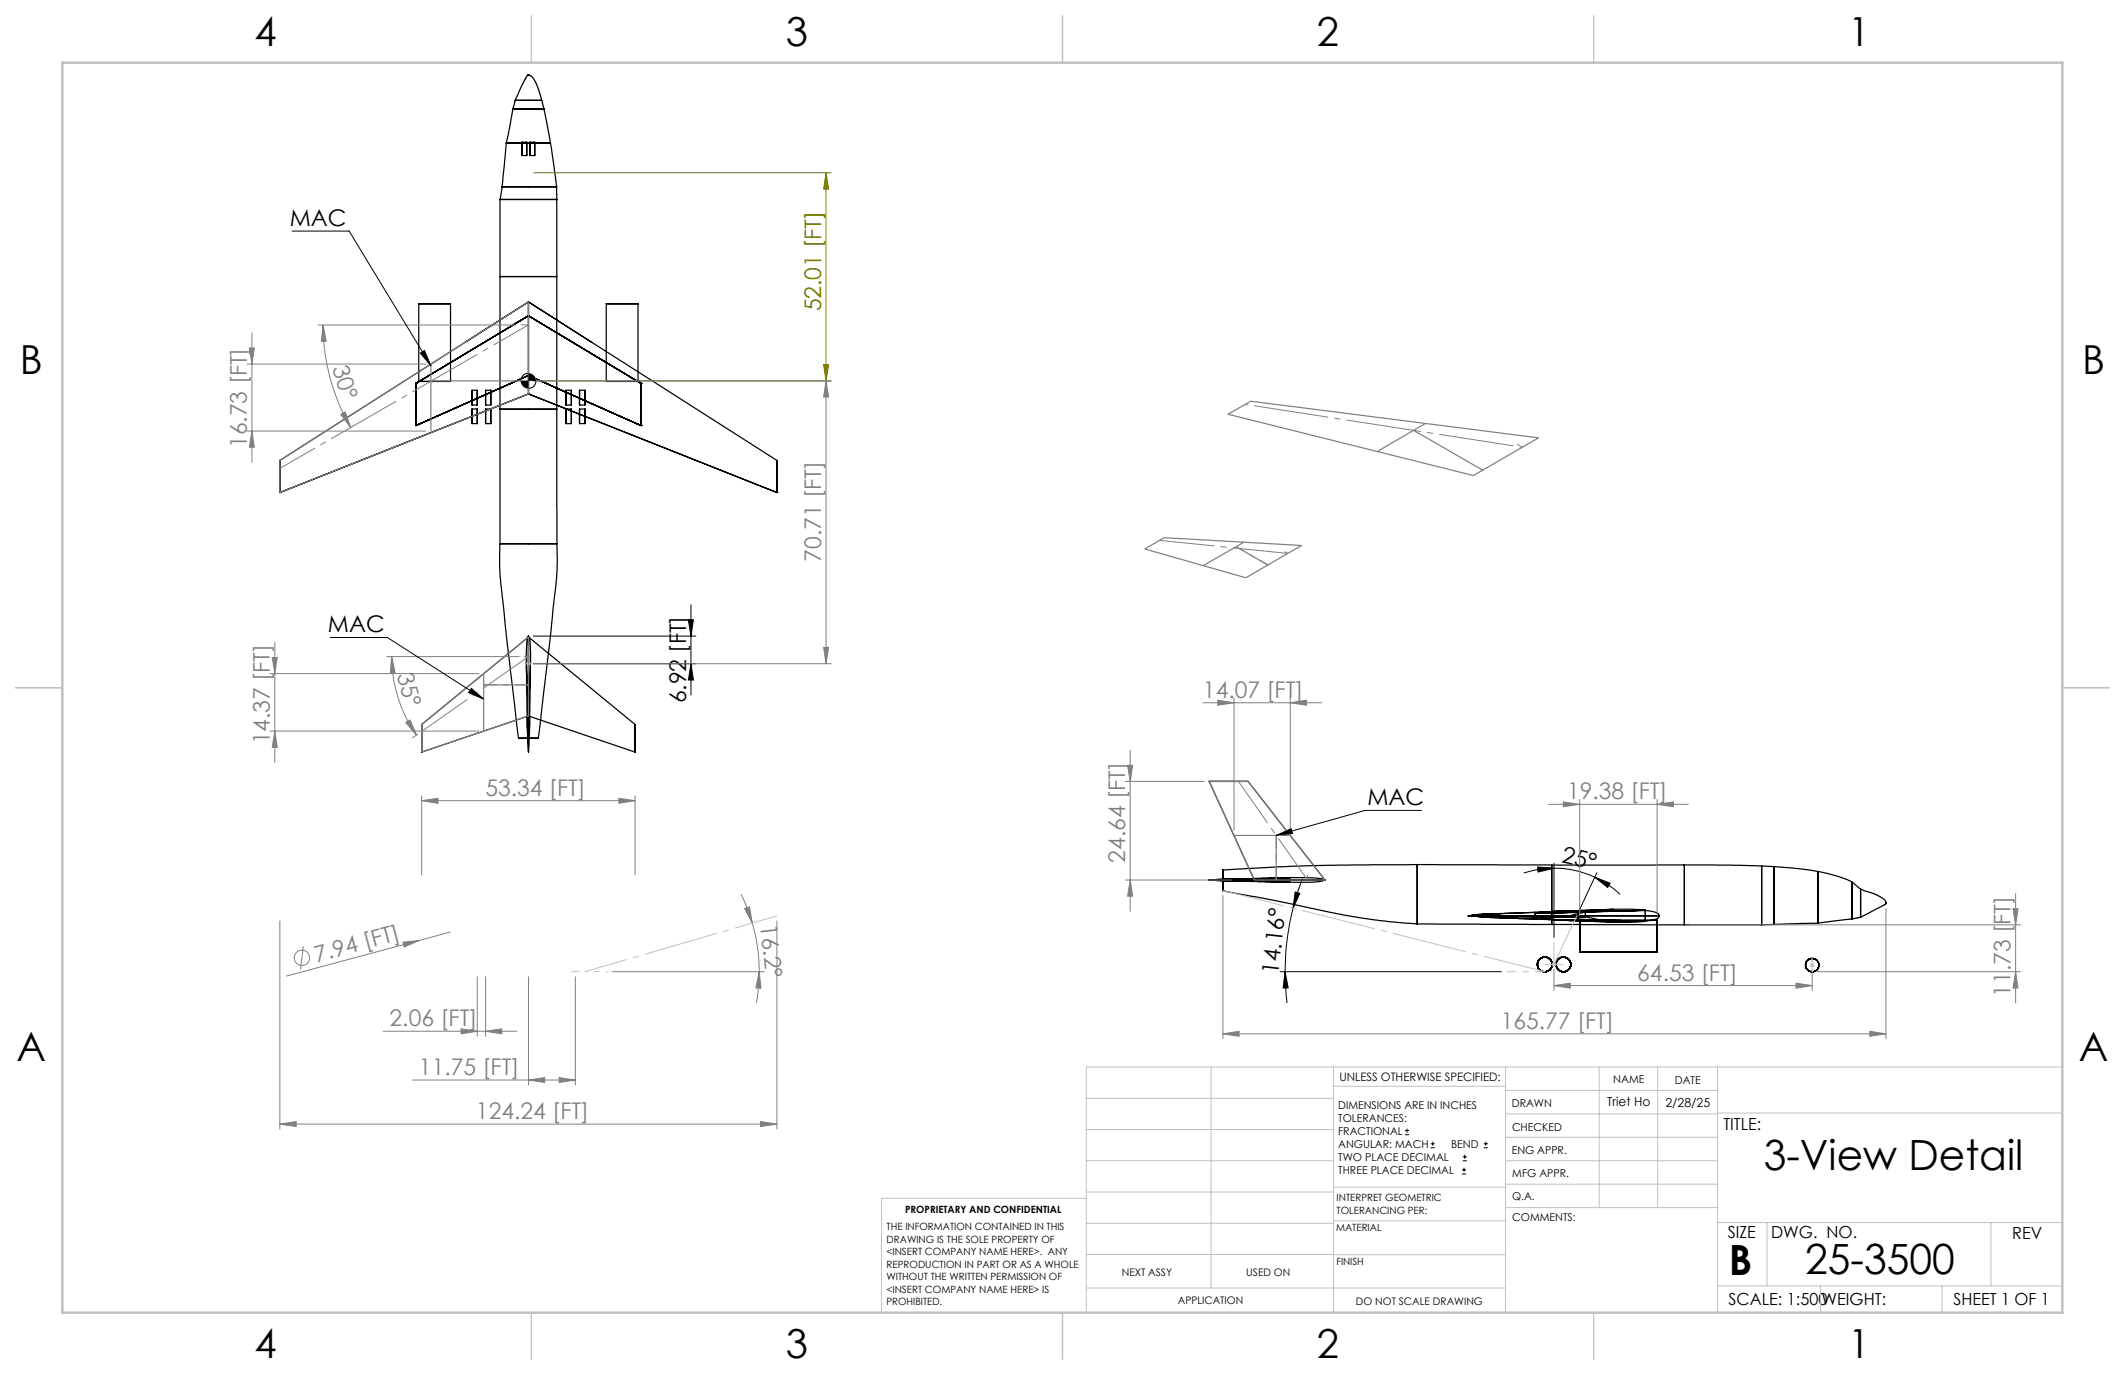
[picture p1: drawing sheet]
<svg xmlns="http://www.w3.org/2000/svg" width="432mm" height="279mm" viewBox="0 0 432 279" stroke-linecap="round" stroke-linejoin="round" font-family="sans-serif">
<g fill="none" stroke="#000" stroke-width=".25">
<path d="M107.3 15.2h.2zM107.4 15.2l-.5 .6-2.2 4.5-.5 2-1 5.5a17.8 17.8 0 0 0-.6 4.7l-.7 6.6a19.7 19.7 0 0 0-.3 5.8l-.1 70.5 1.4 13.7 2.5 20.9M107.4 15.2l.8 .5 .9 1.5 1.4 4.9 1.5 7.8 1.1 7.9v1.5l.1 76.4-1.4 14.4-2.4 19.9M102 38h11.1zM102.9 29.1h9zM104.2 22.2h6.3zM104.7 20.4h5.4zM106.1 28.9v2.7zM106.1 31.6h.9M106.1 28.9h.9M107 28.9v2.7zM107.7 28.9v2.7z"/>
<path d="M107.7 31.6h1M107.7 28.9h1M108.7 28.9v2.7zM101.6 40.5h11.5zM101.6 56.2h11.5zM84.5 77.9v8.6M84.5 77.9h.1M85.1 77.5h6.4zM85.1 61.7h6.4zM85.1 61.7v15.8M91.5 61.7v15.8M95.9 79.3v3z"/>
<path d="M95.9 79.3h1.1M97 79.3v3zM98.7 79.3v3zM98.7 79.3h1M99.7 79.3v3zM107.4 61.3l-13 8.3M107.4 61.3l12.9 8.3M107.4 64.2v12.1M107.4 76.3v3.7M107.4 61.3v2.9M107.4 64.2l-22.9 13.7M107.4 76.3l-22.9 10.2"/>
<path d="M107.4 64.2l22.8 13.7M107.4 76.3l22.8 10.2M107.4 61.3l50.5 32.3M107.4 61.3l-50.5 32.3M107.4 76.3h.1M107.4 64.2h.1M115 79.3v3zM115 79.3h1.1M116.1 79.3v3zM117.8 79.3v3zM117.8 79.3h1.1M118.9 79.3v3z"/>
<path d="M123.2 77.5h6.4zM123.2 61.7h6.4zM123.2 61.7v15.8M129.6 61.7v15.8M130.2 77.9v8.6M130.2 77.9h.1M56.9 93.6v6.5M84.5 86.5h.1M95.9 83.1v3zM95.9 86.1h1.1M95.9 83.1h1.1M95.9 82.3h1.1"/>
<path d="M97 83.1v3zM98.7 83.1v3zM98.7 86.1h1M98.7 83.1h1M98.7 82.3h1M99.7 83.1v3zM101.6 83.1h11.5zM107.4 80l50.5 20.1M107.4 80l-50.5 20.1M107.4 80h.1M115 83.1v3zM115 86.1h1.1"/>
<path d="M115 83.1h1.1M115 82.3h1.1M116.1 83.1v3zM117.8 83.1v3zM117.8 86.1h1.1M117.8 83.1h1.1M117.8 82.3h1.1M118.9 83.1v3zM130.2 86.5h.1M157.9 93.6v6.5M56.9 100.1h.1M101.6 110.5h11.6z"/>
<path d="M157.9 100.1h.1M107 134.6l.1 13.2M107.3 129.3l.3 .5 .2 2.5-.1 5-.3 6.3-.5-9.9 .1-3.2zM107.4 129.4v16.1M107.4 129.4l21.6 17.8M107.4 129.4l-21.7 17.8M107.4 129.3v23.5M107.8 134.6l-.2 13.2M85.7 147.2v5.6M105.4 150h4zM107.4 144.9l.1 .3 .1 .9-.2 6.7-.3-4.5v-2.1zM107.4 145.5l21.6 7.3"/>
<path d="M107.4 145.5l-21.7 7.3M129 147.2v5.6M245.7 158.8h7.9M245.7 158.8l9.2 20M253.6 158.8l15.6 20M245.6 178.8l3.2-.2 2 .1 .5 .1-.7 .2zM245.6 178.8h23.5M248.5 176.8v4.2zM248.7 179l13.5 .3M253 178.8l9.5-.5 4.2 .1 2 .2a.22 .22 0 0 1 .4 .2 .22 .22 0 0 1-.4 .2l-1.7 .2-2.9 .1zM254.9 178.8h14.3M262.2 178.4l-13.5 .2"/>
<path d="M288 175.7l-22.6 .2-16.9 .9M288 175.7l27.3 .1M288 175.7v12zM315.3 175.8v12.1zM342.3 175.8h-27M342.3 175.8l15.7 .2M342.3 175.8v12.1zM358 176l2.5 .1M358 176v11.9zM360.5 176.1l4.9 .4 4 .6M360.5 176.1v11.8zM369.4 177.1l4.1 1 1.7 .6 1.1 .5"/>
<path d="M369.4 177.1v10.5zM376.3 179.2l1.8 1.5M376.3 179.2v7.6zM248.5 181l10.4 2 15.4 3.2 7.7 1.1 6 .4 70.7 .2 10.3-.3 7.3-.8 1.7-.4 5-2.6 .2-.2v-.2M298.4 186.1l23.8 .2M298.4 186.1v.1M298.4 186.2l20 .2M299.1 186.1h21.3M301.9 186.4l14.9 .5M304.9 186.1l-.3-.2-.9-.1h-2.6l-2.7 .3M304.9 186.1l-.4 .2-1.1 .1h-2.1l-1.9-.3-1 .1M304.9 186.1h32.2"/>
<path d="M312 186.2l4.4 .8 4.2-.1M312 186.2l10.2 .1M312 186.2l4.2 .7h2.7l1.7-.1M312 186.2l4.1 .7 4.5-.1M312 185.6v.6M315.8 185.2l-14.6 .6M316.9 187l12.3 .4M320.6 185.3l-4-.1-4.6 .4M320.6 186.8l13.7 .4M320.6 185.3l-3.7-.1-4.9 .4M320.6 185.3l-3.6-.1-5 .4M320.6 185.3v1.6"/>
<path d="M320.6 186.9l13.7 .3M321 187v6.5zM321 187h15.7M321 193.5h15.7M322.2 186.3l5.8 1.1h3.2l3.1-.2M322.2 186.3l-2.1-.2-1.7 .3M322.2 185.3l-3 .7-.8 .4M322.2 185.3l-10.2 .3M322.2 185.3v1M327.8 184.8l-12 .4M334.3 185l-2.7-.3h-3.4l-2.2 .2-3.8 .4M334.3 185l2.3 .5 .4 .2 .1 .4"/>
<path d="M334.3 185l-13.7 .3M334.3 185v2.2M336.7 187v6.5zM337.1 186.1l-.4 .6-2.4 .5M378.1 180.7l3.6 1.3 1.1 .7 .4 .7M378.1 180.7v5.7zM383.2 183.4v.2z"/>
<circle cx="313.9" cy="196" r="1.49"/>
<circle cx="317.7" cy="196" r="1.49"/>
<circle cx="368.2" cy="196.1" r="1.36"/>
</g>
<g fill="none" stroke="#808080" stroke-width=".2">
<path d="M50.2 74h36.3M50.7 70.7h1l-.5 3.3zM51.2 67.6v26.3M64.7 66h40.1M65.7 66l.6 3.3-1 .1zM65.7 66a41.5 41.5 0 0 0 5.6 20.9M108.4 77.4h60.5M167.9 77.4l.5 3.3h-1zM167.9 77.4v57.5M50.2 87.6h36.3M51.2 87.6l.5 3.3h-1zM69.3 84.2l.9-.5 1.1 3.2z"/>
<path d="M54.8 136.9h42.5M55.3 133.6h1l-.5 3.3zM55.8 130.5v24.4M78.6 133.4h26.9M79.6 133.4l.7 3.3-1 .1zM79.6 133.4a28 28 0 0 0 5 16M108.4 134.9h60.5M167.4 131.6h1l-.5 3.3zM54.8 148.6h42.5M55.8 148.6l.5 3.3h-1zM82.4 146.8l.9-.5 1.3 3.1zM84.9 149.2l-1.1 .7"/>
<path d="M228.7 158.8h16M229.1 155.5h1.1l-.5 3.3zM229.7 152.4v32.8M244.4 142.8h24.1M247.4 142.3l3.4 .5-3.4 .5zM250.8 141.8v27M262.2 142.8l3.3-.5v1zM262.2 141.8v27M85.7 162.7l3.3-.5v1zM85.7 161.7v16.1M85.7 162.7h43.3M125.8 162.2l3.2 .5-3.2 .5z"/>
<path d="M129 161.7v16.1M228.7 178.8h21.6M229.7 178.8l.5 3.3h-1.1zM314.6 163.4h28.5M317.7 162.9l3.3 .5-3.3 .5zM321 162.5v23.5M336.7 163.4l3.3-.5v1zM336.7 162.5v23.5M56.9 187.1v42.3M61.6 192.3l-.5 4.7M81.9 191.5l3.3-.4-3.1 1.3zM85.2 191.1l-27 7.2"/>
<path d="M91.4 189.4l-6.2 1.7M97 198.5v12.1M98.7 198.5v12.1M107.4 198.5v22M116.9 198.5v22M124.5 197.4h30.8M150.6 181.7l1 2.1 1.3 3.8M151.3 184.6l1-.3 .6 3.3zM152.9 187.6a35.5 35.5 0 0 1 1.4 9.8M154.3 197.4l.3 3.4-1-.1zM154.3 197.4l-.1 2.4-.5 4M157.9 187.1v42.3"/>
<path d="M248.5 182v29.1M315.8 197v4.3M343.3 187.9h67.3M364.9 199.8l3.3 .5-3.3 .5zM368.2 197.1v4.2M369.3 197.4h41.3M383.2 184.6v26.5M409 184.6h1.1l-.5 3.3zM409.6 181.6v22.2M409.6 197.4l.5 3.4h-1.1zM77.9 209.5h27.1M83.8 219.5h33.1"/>
<path d="M93.7 209.1l3.3 .5-3.3 .5zM98.7 209.6l3.3-.5v1zM107.4 219.5l3.3-.5v1zM113.6 219l3.3 .5-3.3 .5zM248.5 210.1l3.3-.6v1.1zM248.5 210.1h134.7M315.8 200.3l3.3-.5v1zM315.8 200.3h52.4M379.9 209.5l3.3 .6-3.3 .5zM56.9 228.4l3.3-.5v1zM56.9 228.4h101M154.6 227.9l3.3 .5-3.3 .5z"/>
<circle cx="61.4" cy="194.6" r="1.56"/>
</g>
<g fill="none" stroke="#000" stroke-width=".2">
<path d="M59.4 47h11.5l16.7 27.3M85.4 71.8l.9-.6 1.3 3.1zM107.4 75.8a1.56 1.56 0 0 0-1.6 1.6M108.9 77.4a1.5 1.5 0 0 1-1.5 1.5M67.1 129.5h11.6l19.6 12.6M95.8 139.9l2.5 2.2-3.1-1.4zM108.4 134.9h33M108.4 129.3h33M139.9 125.9h1l-.5 3.4zM140.4 134.9l.5 3.3h-1zM140.4 122.9v18.3M259.3 169.8l3.1-1.4 .2 1z"/>
<path d="M264.7 178.5l-1.1 3-.9 3.1M288.9 164.7h-11.5l-18.1 5.1M312.5 176.2l3.3 .2-3.3 .8zM315.8 176.4a19.4 19.4 0 0 1 8.3 1.9M315.8 176.4a19.5 19.5 0 0 0-6.2 1M315.8 175.4v15.1M324.1 178.3l3.1 1.2-.5 .8zM324.1 178.3a18.1 18.1 0 0 1 5.1 3.5M324.5 177.3l-3.6 7.8M260.1 197.4h45M261.1 197.4l.7 3.3-1.1 .1zM261.1 197.4l.4 6.4"/>
<path d="M262.7 184.6a54 54 0 0 0-1.6 12.8M263.2 181.3l.9 .2-1.4 3.1zM285.5 230.6h.8M285.5 229.7h.8M285.9 229.3v.9M290.7 233.2h.8M290.7 232.4h.8M291.1 232v.8M297.1 238.5h.8M297.1 237.7h.8M297.2 235.9h.9M297.2 235.1h.9"/>
<path d="M297.5 237.3v.8M297.6 234.6v.9M301.5 233.2h.8M301.5 232.4h.8M301.9 232v.8"/>
</g>
<path d="M108.5 35.1h60.4M167.9 35.1l.5 3.3h-1zM167.9 35.1v42.3M108.4 77.4h60.5M167.4 74.1h1l-.5 3.3z" fill="none" stroke="#808000" stroke-width=".2"/>
<g fill="none" stroke="#c0c0c0" stroke-width=".2">
<path d="M106.9 134.9h1M107 134.5l.7 .7M107.4 134.4v1M107.7 134.5l-.7 .7M313.9 196h3.8M315.4 195.6l.7 .7M315.8 191.5v5M316.1 195.6l-.7 .7M320.4 186l-4.6 10M367.7 196.1h1M367.9 195.8l.7 .7M368.2 194.8v2.6"/>
<path d="M368.6 195.8l-.7 .7M246.1 216.8v44.9M271 216.8v49.9M305.9 216.8v49.9M324.9 216.8v28.6M336.8 216.8v28.6M349 216.8v49.9M419.1 216.8h-198.4v49.9M220.7 235.9h50.3M220.7 229.5h50.3M220.7 223.2h50.3M271 220.7h34.9"/>
<path d="M305.9 231.1h43.1M305.9 226.3h43.1M305.9 221.6h43.1M305.9 235.9h43.1M349 226.2h70.1M220.7 248.6h50.3M220.7 242.2h50.3M220.7 254.9h50.3M220.7 243.5h-41.6v23.2M271 255h34.9M271 248.1h35M271 241.2h35"/>
<path d="M305.9 240.6h43.1M306 245.4h43M349 248.4h70.1M359.1 248.4v12.9M404.6 248.4v12.9M220.7 261.7h85.2M349 261.3h70.1M369.9 261.3v5.4M394.6 261.3v5.4"/>
<circle cx="107.4" cy="77.4" r="1.53"/>
</g>
<path d="M116.1 197.4h1.7" fill="none" stroke="#c0c0c0" stroke-width=".2" stroke-dasharray="15.2 1.3 1.3 1.3" stroke-linecap="butt"/>
<path d="M118.9 197.4l39-11.3" fill="none" stroke="#c0c0c0" stroke-width=".2" stroke-dasharray="15.2 1.3 1.3 1.3" stroke-dashoffset="6.4" stroke-linecap="butt"/>
<path d="M118.9 197.4h4.6" fill="none" stroke="#c0c0c0" stroke-width=".2" stroke-dasharray="15.2 1.3 1.3 1.3" stroke-dashoffset="14.8" stroke-linecap="butt"/>
<path d="M313.9 197.4l-65.4-16.5" fill="none" stroke="#c0c0c0" stroke-width=".2" stroke-dasharray="15.2 1.3 1.3 1.3" stroke-dashoffset="2.5" stroke-linecap="butt"/>
<path d="M313.9 197.4h-7.8" fill="none" stroke="#c0c0c0" stroke-width=".2" stroke-dasharray="15.2 1.3 1.3 1.3" stroke-dashoffset="13.2" stroke-linecap="butt"/>
<g fill="none" stroke="#808080" stroke-width=".25">
<path d="M87.6 74v13.6M87.6 77.4h19.8M56.9 93.6l50.5-32.3v18.7l-50.5 20.1zM249.5 84.2l4.7-2.7 58.4 7.5-13.2 7.6zM287.3 87.5l14 8M289.7 86l-9.6 5.6M232.6 111.5l4-2.2 27.9 1.5-11.3 6.6zM251.2 111.1l6.4 3.7M252.8 110.2l-8.3 4.7M98.3 136.9v11.7M98.3 139.2h9.1M85.7 147.2l21.7-17.8v16.1l-21.7 7.3z"/>
<path d="M245.7 158.8h7.9l15.6 20h-14.3zM250.8 169.8h11.4M259.3 169.8v9"/>
</g>
<path d="M261.7 112.5l-26.1-2.7" fill="none" stroke="#808080" stroke-width=".2" stroke-dasharray="15.2 1.3 1.3 1.3" stroke-dashoffset="4" stroke-linecap="butt"/>
<path d="M107.4 66h-1.6M309.3 90.9l-1.1-.7M261.7 112.5l-.7-.4M107.4 133.4h-.9M265.7 178.8v-1" fill="none" stroke="#808080" stroke-width=".2" stroke-dasharray="15.2 1.3 1.3 1.3" stroke-linecap="butt"/>
<path d="M251.2 111.1l6.4 3.7" fill="none" stroke="#808080" stroke-width=".2" stroke-dasharray="15.2 1.3 1.3 1.3" stroke-dashoffset="13.4" stroke-linecap="butt"/>
<path d="M309.3 90.9l-56.3-8.7" fill="none" stroke="#808080" stroke-width=".2" stroke-dasharray="15.2 1.3 1.3 1.3" stroke-dashoffset="-1.8" stroke-linecap="butt"/>
<path d="M251.6 158.8l14.1 20" fill="none" stroke="#808080" stroke-width=".2" stroke-dasharray="15.2 1.3 1.3 1.3" stroke-dashoffset="4.9" stroke-linecap="butt"/>
<path d="M98.3 139.1h9.1M259.3 169.8v9" fill="none" stroke="#808080" stroke-width=".2" stroke-dasharray="15.2 1.3 1.3 1.3" stroke-dashoffset="12.6" stroke-linecap="butt"/>
<path d="M107.4 66l-50.5 29.2" fill="none" stroke="#808080" stroke-width=".2" stroke-dasharray="15.2 1.3 1.3 1.3" stroke-dashoffset="7" stroke-linecap="butt"/>
<path d="M107.4 133.4l-21.7 15.2" fill="none" stroke="#808080" stroke-width=".2" stroke-dasharray="15.2 1.3 1.3 1.3" stroke-dashoffset="3.9" stroke-linecap="butt"/>
<path d="M108 3.2v9.5M215.9 3.2v9.5M323.8 3.2v9.5M3.1 139.7h9.6M419.1 139.7h9.5M108 266.7v9.6M215.9 266.7v9.6M323.8 266.7v9.6" fill="none" stroke="#c0c0c0" stroke-width=".25"/>
<path d="M12.7 12.7h406.4v254h-406.4z" fill="none" stroke="#c0c0c0" stroke-width=".5"/>
<g fill="#808080">
<path d="M81.9 191.5l3.3-.4-3.1 1.3z"/>
<path d="M85.7 162.7l3.3-.5v1zM125.8 162.2l3.2 .5-3.2 .5zM93.7 209.1l3.3 .5-3.3 .5zM98.7 209.6l3.3-.5v1zM56.9 228.4l3.3-.5v1zM154.6 227.9l3.3 .5-3.3 .5z"/>
</g>
<g fill="#000">
<path d="M140.4 134.9l.5 3.3h-1zM139.9 125.9h1l-.5 3.4z"/>
<path d="M324.1 178.3l3.1 1.2-.5 .8zM312.5 176.2l3.3 .2-3.3 .8z"/>
<path d="M263.2 181.3l.9 .2-1.4 3.1zM261.1 197.4l.7 3.3-1.1 .1z"/>
</g>
<path d="M167.4 74.1h1l-.5 3.3zM167.9 35.1l.5 3.3h-1z" fill="#808000"/>
<g fill="#808080">
<path d="M154.3 197.4l.3 3.4-1-.1zM151.3 184.6l1-.3 .6 3.3z"/>
<path d="M113.6 219l3.3 .5-3.3 .5zM107.4 219.5l3.3-.5v1z"/>
<path d="M315.8 200.3l3.3-.5v1zM364.9 199.8l3.3 .5-3.3 .5z"/>
<path d="M409.6 197.4l.5 3.4h-1.1zM409 184.6h1.1l-.5 3.3z"/>
<path d="M167.4 131.6h1l-.5 3.3zM167.9 77.4l.5 3.3h-1z"/>
<path d="M55.3 133.6h1l-.5 3.3zM55.8 148.6l.5 3.3h-1z"/>
<path d="M50.7 70.7h1l-.5 3.3zM51.2 87.6l.5 3.3h-1z"/>
<path d="M79.6 133.4l.7 3.3-1 .1zM82.4 146.8l.9-.5 1.3 3.1z"/>
<path d="M65.7 66l.6 3.3-1 .1zM69.3 84.2l.9-.5 1.1 3.2z"/>
</g>
<path d="M85.4 71.8l.9-.6 1.3 3.1zM95.8 139.9l2.5 2.2-3.1-1.4zM105.8 77.4a1.5 1.5 0 0 0 1.6 1.5v-1.5zM107.4 75.8v1.6h1.5a1.56 1.56 0 0 0-1.5-1.6zM259.3 169.8l3.1-1.4 .2 1z" fill="#000"/>
<g fill="#808080">
<path d="M317.7 162.9l3.3 .5-3.3 .5zM336.7 163.4l3.3-.5v1zM248.5 210.1l3.3-.6v1.1zM379.9 209.5l3.3 .6-3.3 .5z"/>
<path d="M247.4 142.3l3.4 .5-3.4 .5zM262.2 142.8l3.3-.5v1z"/>
<path d="M229.1 155.5h1.1l-.5 3.3zM229.7 178.8l.5 3.3h-1.1z"/>
</g>
<g font-size="8.5">
<text x="358.4" y="237.7">3-View Detail</text>
<text x="351.3" y="259">B</text>
<text x="366.8" y="258.9">25-3500</text>
</g>
<g font-size="8.1">
<text x="51.7" y="9.3">4</text>
<text x="159.7" y="9.3">3</text>
<text x="267.6" y="9.3">2</text>
<text x="375.6" y="9.3">1</text>
<text x="4" y="76">B</text>
<text x="423.1" y="76">B</text>
<text x="3.3" y="215.7">A</text>
<text x="422.4" y="215.7">A</text>
<text x="51.7" y="276">4</text>
<text x="159.7" y="276">3</text>
<text x="267.6" y="276">2</text>
<text x="375.6" y="276">1</text>
</g>
<g font-size="4.7">
<text x="58.9" y="45.9">MAC</text>
<text x="66.6" y="128.4">MAC</text>
<text x="139.4" y="142.9" transform="rotate(-90 139.4 142.9)">6.92 [FT]</text>
<text x="277.9" y="163.6">MAC</text>
<text x="317.1" y="175.1" transform="rotate(13 317.1 175.1)">25°</text>
<text x="259.7" y="198.1" transform="rotate(-84 259.7 198.1)">14.16°</text>
</g>
<text font-size="4.7" fill="#808000" x="166.9" y="63.3" transform="rotate(-90 166.9 63.3)">52.01 [FT]</text>
<g font-size="4.7" fill="#808080">
<text x="67.5" y="74.7" transform="rotate(73 67.5 74.7)">30°</text>
<text x="50.2" y="91.1" transform="rotate(-90 50.2 91.1)">16.73 [FT]</text>
<text x="166.9" y="114.1" transform="rotate(-90 166.9 114.1)">70.71 [FT]</text>
<text x="80.7" y="137.1" transform="rotate(75 80.7 137.1)">35°</text>
<text x="244.4" y="141.8">14.07 [FT]</text>
<text x="54.8" y="151.3" transform="rotate(-90 54.8 151.3)">14.37 [FT]</text>
<text x="98.6" y="161.7">53.34 [FT]</text>
<text x="318.4" y="162.4">19.38 [FT]</text>
<text x="228.7" y="175.3" transform="rotate(-90 228.7 175.3)">24.64 [FT]</text>
<text x="154.5" y="188" transform="rotate(84 154.5 188)">16.2°</text>
<text x="64.3" y="195.6" transform="rotate(-15 64.3 195.6)">7.94 [FT]</text>
<text x="332.7" y="199.2">64.53 [FT]</text>
<text x="408.6" y="202.5" transform="rotate(-90 408.6 202.5)">11.73 [FT]</text>
<text x="79.2" y="208.5">2.06 [FT]</text>
<text x="304.9" y="209">165.77 [FT]</text>
<text x="85.1" y="218.4">11.75 [FT]</text>
<text x="96.7" y="227.4">124.24 [FT]</text>
</g>
<g font-size="3.4">
<text x="350.2" y="229.5">TITLE:</text>
<text x="351.1" y="251.6">SIZE</text>
<text x="359.9" y="251.6">DWG. NO.</text>
<text x="408.9" y="251.7">REV</text>
<text x="351.2" y="265.2">SCALE: 1:500WEIGHT:</text>
<text x="396.9" y="265.2">SHEET 1 OF 1</text>
</g>
<g font-size="2.5">
<text x="326.6" y="224.8">Triet Ho</text>
<text x="338.4" y="224.9">2/28/25</text>
</g>
<text font-size="2.4" x="272.2" y="219.7">UNLESS OTHERWISE SPECIFIED:</text>
<g font-size="2.2">
<text x="327.8" y="220.1">NAME</text>
<text x="340.3" y="220.2">DATE</text>
<text x="271.9" y="225.3">DIMENSIONS ARE IN INCHES</text>
<text x="271.9" y="227.9">TOLERANCES:</text>
<text x="307.2" y="224.9">DRAWN</text>
<text x="271.9" y="230.6">FRACTIONAL</text>
<text x="271.9" y="233.2">ANGULAR: MACH</text>
<text x="294.9" y="233.2">BEND</text>
<text x="307.3" y="229.8">CHECKED</text>
<text x="271.9" y="235.9">TWO PLACE DECIMAL</text>
<text x="271.9" y="238.5">THREE PLACE DECIMAL</text>
<text x="307.2" y="234.5">ENG APPR.</text>
<text x="307.3" y="239.2">MFG APPR.</text>
<text x="307.3" y="243.9">Q.A.</text>
<text x="307.3" y="248.1">COMMENTS:</text>
</g>
<g font-size="2.1">
<text x="227.9" y="259.2">NEXT ASSY</text>
<text x="253.3" y="259.2">USED ON</text>
<text x="239.3" y="265">APPLICATION</text>
<text x="275.5" y="265.1">DO NOT SCALE DRAWING</text>
</g>
<g font-size="2">
<text x="271.6" y="244.1">INTERPRET GEOMETRIC</text>
<text x="180.2" y="250">THE INFORMATION CONTAINED IN THIS</text>
<text x="183.9" y="246.4">PROPRIETARY AND CONFIDENTIAL</text>
<text x="271.5" y="250.2">MATERIAL</text>
<text x="271.6" y="246.6">TOLERANCING PER:</text>
<text x="180.2" y="252.5">DRAWING IS THE SOLE PROPERTY OF</text>
<text x="180.2" y="255.1">&lt;INSERT COMPANY NAME HERE&gt;. ANY</text>
<text x="180.2" y="257.6">REPRODUCTION IN PART OR AS A WHOLE</text>
<text x="271.5" y="257">FINISH</text>
<text x="180.2" y="260.1">WITHOUT THE WRITTEN PERMISSION OF</text>
<text x="180.2" y="262.6">&lt;INSERT COMPANY NAME HERE&gt; IS</text>
<text x="180.2" y="265.2">PROHIBITED.</text>
</g>
</svg>
